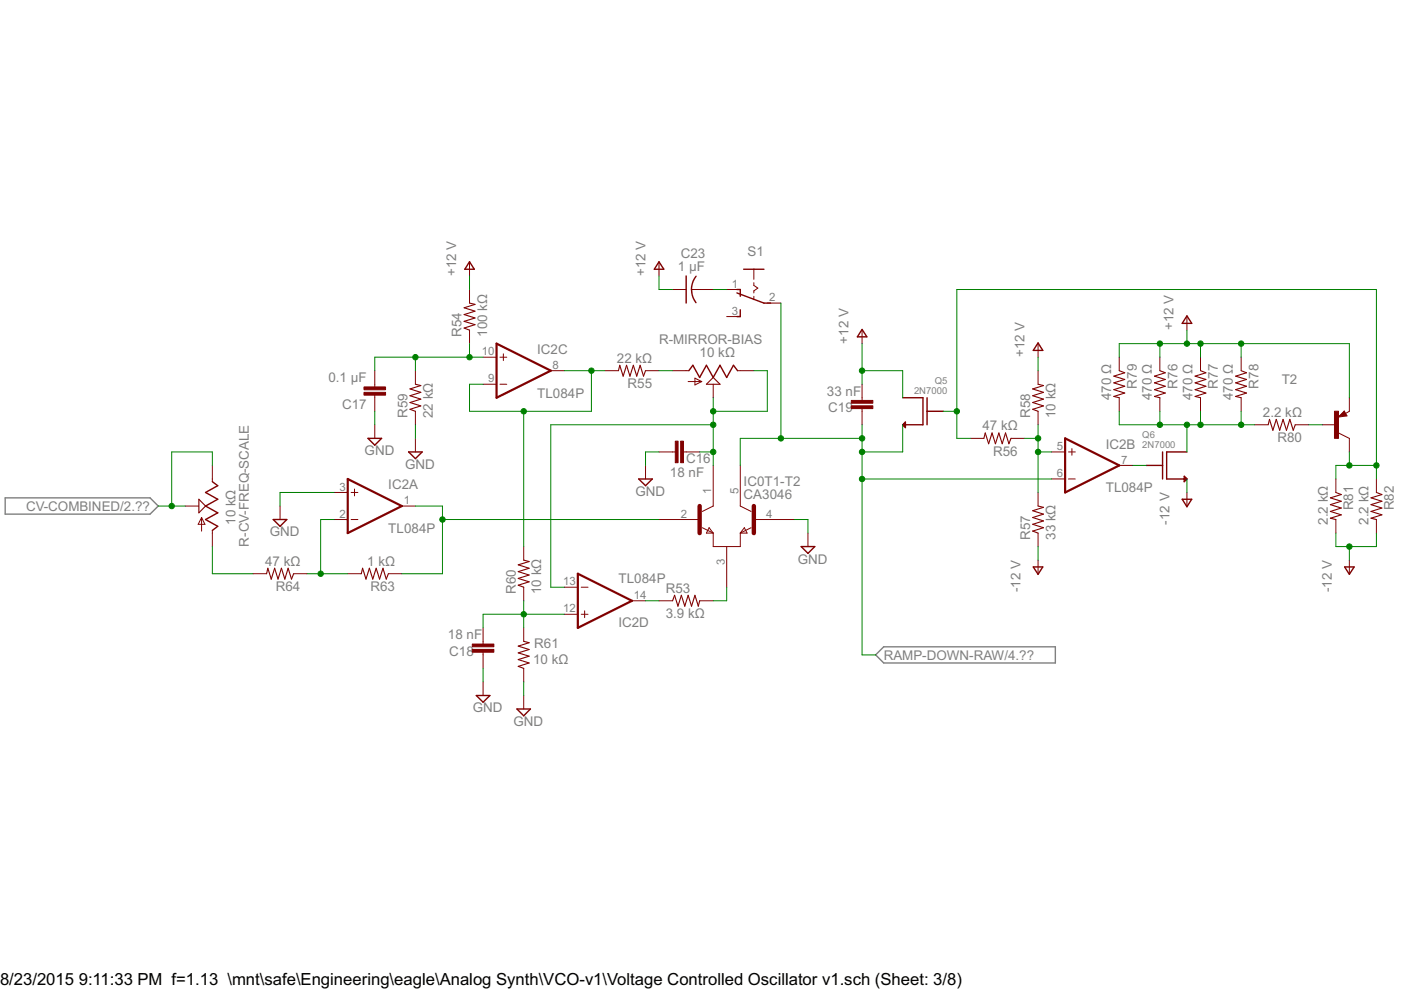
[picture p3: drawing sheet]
<svg xmlns="http://www.w3.org/2000/svg" width="297mm" height="210mm" viewBox="0 0 297 210" stroke-linecap="round" stroke-linejoin="round" font-family="sans-serif">
<path d="M1.1 105.6h30.7l1.7 1.7-1.7 1.7h-30.7zM185.7 138.9l1.7-1.8h36.4v3.5h-36.4z" fill="none" stroke="#808080" stroke-width=".3"/>
<g fill="none" stroke="#800000" stroke-width=".21">
<path d="M99.5 55.6v2.9M139.7 55.6v2.9M159.8 57.1v2.1M159.8 59.9v.6l.9 .6-.9 .6v.4M79.5 78.6v3.4M88.1 78.6v2.9M99.5 61.4v2.9M99.5 70v2.9M102.4 75.7h2.9M106 75.7h1.4M106.7 75v1.5M116.8 78.6h2.8"/>
<path d="M128.2 78.6h2.9M136.9 78.6h2.8M142.6 78.6h3.4M142.6 61.4h2.9M146.6 61.4h4.6M154.1 67.1h2.9M154.1 61.4h2.9M156.4 78.6h3.4M159.8 62.8v.7M162.7 64.3h2.9M182.8 70v2.9M220.1 72.9v2.8"/>
<path d="M220.1 78.6v2.9M237.3 75.7v2.9M245.9 75.7v2.9M251.7 67.1v2.9M254.5 75.7v2.9M263.1 75.7v2.9M45 98.7v3.4M79.5 83.8v3.4M79.5 90.1v2.8M88.1 87.2v2.9M88.1 92.9v2.9M102.4 81.5h2.9"/>
<path d="M106 81.5h1.4M136.9 98.7v2.9M139.7 95.8h3.5M144.9 95.8h3.4M145.9 80.9h2.9M147.3 80.2l1.5 .7-1.5 .7zM151.2 98.7v8.6l-2.3 1.1M151.2 81.5v2.8M157 98.7v8.6l2.2 1.1M182.8 81.5v3.4M182.8 86.6v3.5M205.7 92.9h2.9"/>
<path d="M214.4 92.9h2.8M220.1 87.2v2.9M222.9 95.8h2.9M226.5 95.8h1.5M227.3 95.1v1.4M237.3 84.3v2.9M237.3 98.7h2.9M245.9 84.3v2.9M254.5 84.3v2.9M263.1 84.3v2.9M266 90.1h2.9M274.6 90.1h2.9"/>
<path d="M280.4 90.1h2.8M283.8 91.8l2.3 1.1v2.9M285 87.1l.6 1.1-1.8 .2zM286.1 84.3v2.9l-.8 .5M39.3 107.3h2.9M42.7 109.7v2.9M42.7 109.7l.8 1.5h-1.5zM45 112.5v3.4M59.4 107.3v2.9M70.8 110.2h2.9M70.8 104.4h2.9M74.4 110.2h1.5"/>
<path d="M74.4 104.4h1.5M75.2 103.7v1.4M85.2 107.3h2.9M111 115.9v2.9M139.7 110.2h8.6M148.9 111.9l2.3 1.1M150.3 111.9l.9 1.1h-1.4zM151.2 113v2.9h5.8v-2.9M154.1 115.9v8.6M157.8 111.9l.6 1.1h-1.4zM159.2 111.9l-2.2 1.1M159.8 110.2h8.6"/>
<path d="M171.3 113v2.9M220.1 104.4v2.9M220.1 113v2.9M220.1 118.8v2.8M222.9 101.6h2.9M226.5 101.6h1.5M251.7 104.4v2.9M283.2 101.6v2.8M283.2 110.2v2.8M286.1 118.8v2.8M291.8 101.6v2.8M291.8 110.2v2.8"/>
<path d="M53.6 121.6h2.9M62.3 121.6h2.8M73.7 121.6h2.9M82.3 121.6h2.9M102.4 133.1v3.4M102.4 138.3v3.4M111 124.5v2.9M111 133.1v2.9M119.6 130.2h2.9M119.6 124.5h2.9M123.2 130.2h1.5M123.2 124.5h1.5"/>
<path d="M124 129.5v1.5M134 127.4h2.9M139.7 127.4h2.9M148.3 127.4h2.9M102.4 144.6v2.9M111 141.7v2.9M111 147.5v2.8"/>
</g>
<path d="M148.3 107.3v5.7M159.8 107.3v5.7" fill="none" stroke="#800000" stroke-width=".93"/>
<g fill="none" stroke="#800000" stroke-width=".23">
<path d="M99.5 64.3l1.2 .2-2.3 .8 2.3 .7-2.3 .7 2.3 .7-2.3 .7 2.3 .7-2.3 .8 1.1 .4M131.1 78.6l.3-1.2 .7 2.4 .7-2.4 .8 2.4 .7-2.4 .7 2.4 .7-2.4 .7 2.4 .5-1.2M237.3 78.6l1.2 .4-2.3 .8 2.3 .7-2.3 .7 2.3 .7-2.3 .7 2.3 .7-2.3 .8 1.1 .2M245.9 78.6l1.2 .4-2.3 .8 2.3 .7-2.3 .7 2.3 .7-2.3 .7 2.3 .7-2.3 .8 1.1 .2M254.5 78.6l1.2 .4-2.3 .8 2.3 .7-2.3 .7 2.3 .7-2.3 .7 2.3 .7-2.3 .8 1.1 .2M263.1 78.6l1.2 .4-2.3 .8 2.3 .7-2.3 .7 2.3 .7-2.3 .7 2.3 .7-2.3 .8 1.1 .2M88.1 81.5l1.1 .2-2.3 .8 2.3 .7-2.3 .7 2.3 .7-2.3 .7 2.3 .8-2.3 .7 1.2 .4M151.2 80l1.5 1.5h-2.9zM208.6 92.9l.3-1.1 .7 2.3 .7-2.3 .8 2.3 .7-2.3 .7 2.3 .7-2.3 .7 2.3 .5-1.2M220.1 81.5l1.1 .2-2.3 .8 2.3 .7-2.3 .7 2.3 .7-2.3 .7 2.3 .8-2.3 .7 1.2 .4M268.9 90.1l.3-1.2 .7 2.3 .7-2.3 .7 2.3 .7-2.3 .8 2.3 .7-2.3 .7 2.3 .4-1.1M42.2 105.9l1.4 1.4-1.4 1.4z"/>
<path d="M111 118.8l1.2 .3-2.3 .7 2.3 .7-2.3 .7 2.3 .7-2.3 .7 2.3 .8-2.3 .7 1.1 .4M220.1 107.3l1.1 .3-2.3 .7 2.3 .7-2.3 .7 2.3 .7-2.3 .8 2.3 .7-2.3 .7 1.2 .4M283.2 104.4l1.2 .5-2.3 .7 2.3 .7-2.3 .7 2.3 .7-2.3 .7 2.3 .8-2.3 .7 1.1 .3M291.8 104.4l1.2 .5-2.3 .7 2.3 .7-2.3 .7 2.3 .7-2.3 .7 2.3 .8-2.3 .7 1.1 .3M56.5 121.6l.3-1.1 .7 2.3 .7-2.3 .7 2.3 .8-2.3 .7 2.3 .7-2.3 .7 2.3 .5-1.2M76.6 121.6l.3-1.1 .7 2.3 .7-2.3 .7 2.3 .8-2.3 .7 2.3 .7-2.3 .7 2.3 .4-1.2M111 136l1.2 .3-2.3 .7 2.3 .7-2.3 .7 2.3 .7-2.3 .7 2.3 .8-2.3 .7 1.1 .4M142.6 127.4l.4-1.2 .7 2.3 .8-2.3 .7 2.3 .7-2.3 .7 2.3 .7-2.3 .8 2.3 .2-1.1"/>
</g>
<g fill="none" stroke="#800000" stroke-width=".3">
<path d="M99.5 55.5l1.1 1.6h-2zM139.7 55.5l1 1.6h-2zM145.5 58.5v5.8M147.6 58.6a4.6 4.6 0 0 0 0 5.6M157.7 57.1h4.3M146 78.6l.9-1.2 1.4 2.6 1.5-2.6 1.4 2.6 1.5-2.6 1.4 2.6 1.4-2.6 .9 1.2M156.2 62.1l5.8 2.2h1.4M156.2 61.4h.8v1.4M157 65.7v1.4h-.8M182.8 69.8l1 1.6h-2zM220.1 72.7l1 1.6h-2zM251.7 67l1 1.6h-2z"/>
<path d="M78 92.9h2.9l-1.4 1.5zM86.6 95.8h2.9l-1.4 1.4zM191.4 84.3h4.3v5.8h-4.3M191.4 90.1l.3 .3M191.7 89.8l-.3 .3M191.7 89.8l.3-.3v1.2l-.3-.3M191.7 89.8l.3 .3-.3 .3M196.6 84.3v5.8M196.6 87.2h3.4M243 98.7h3.5M246.5 95.8v5.8M251.7 95.8h-4.3v5.8h4.3"/>
<path d="M284.9 87.9h-.4l.4-.3 .3 .5-1.1 .1 .8-.8 .5 .7M45 102.1l1.2 .9-2.6 1.4 2.6 1.5-2.6 1.4 2.6 1.4-2.6 1.5 2.6 1.4-1.2 .9M57.9 110.2h2.9l-1.4 1.4zM135.4 101.6h2.9l-1.4 1.4zM169.9 115.9h2.8l-1.4 1.4zM250.7 105.9h2l-1 1.5zM251.4 101.3l.3 .3M251.4 101.3l-.3-.3v1.1l.6-.5M251.4 101.3l-.3 .3 .3 .2M219.1 120.2h2l-1 1.6zM285.1 120.2h2l-1 1.6zM101 147.5h2.9l-1.5 1.4z"/>
<path d="M109.6 150.3h2.9l-1.5 1.5z"/>
</g>
<g fill="#800000" stroke="#800000" stroke-width=".21">
<path d="M144.3 93.5h.6v4.6h-.6z"/>
<path d="M143.2 93.5h.6v4.6h-.6z"/>
<path d="M77.2 83.2h4.5v.6h-4.5z"/>
<path d="M77.2 82h4.5v.6h-4.5z"/>
<path d="M100.1 137.7h4.6v.6h-4.6z"/>
<path d="M100.1 136.5h4.6v.6h-4.6z"/>
<path d="M180.5 86h4.6v.6h-4.6z"/>
<path d="M180.5 84.9h4.6v.6h-4.6z"/>
<path d="M282.9 87.2h.9v5.7h-.9z"/>
</g>
<path d="M105.3 72.9l11.5 5.7-11.5 5.7zM225.8 92.9l11.5 5.8-11.5 5.7zM73.7 101.6l11.5 5.7-11.5 5.7zM122.5 121.6l11.5 5.8-11.5 5.7z" fill="none" stroke="#800000" stroke-width=".47"/>
<g fill="none" stroke="#008000" stroke-width=".21">
<path d="M99.5 58.5v2.9M139.7 58.5v2.9h2.9M88.1 75.7v2.9M99.5 72.9v2.8M102.4 75.7h-22.9v2.9M119.6 78.6h8.6M125.4 78.6v8.6h-25.9v-5.7h2.9M139.7 78.6h2.9M151.2 61.4h2.9M159.8 78.6h2.9v8.6h-11.5M165.6 64.3v28.6M182.8 78.6h8.6v5.7"/>
<path d="M182.8 72.9v8.6M220.1 75.7v2.9M237.3 75.7v-2.8h48.8v11.4M245.9 72.9v2.8M251.7 70v2.9M254.5 72.9v2.8M263.1 72.9v2.8M45 98.7v-2.9h-8.6v11.5M79.5 87.2v2.9M88.1 90.1v2.8M111 87.2v28.7M139.7 95.8h-2.8v2.9"/>
<path d="M148.3 95.8h2.9M151.2 90.1h-34.4v34.4h2.8M151.2 84.3v14.4M182.8 90.1v48.8h2.9M182.8 92.9h-25.8v5.8M191.4 90.1v5.7h-8.6M200 87.2h2.9M205.7 92.9h-2.8v-31.5h88.9v40.2M217.2 92.9h2.9M220.1 95.8h2.8M220.1 90.1v14.3M237.3 87.2v2.9h28.7"/>
<path d="M240.2 98.7h2.8M245.9 87.2v2.9M251.7 90.1v5.7M254.5 87.2v2.9M263.1 87.2v2.9M277.5 90.1h2.9M286.1 95.8v2.9M291.8 98.7h-8.6v2.9M33.5 107.3h5.8M45 115.9v5.7h8.6M70.8 110.2h-2.8v11.4M70.8 104.4h-11.4v2.9"/>
<path d="M88.1 107.3h5.7v14.3h-8.6M93.8 110.2h45.9M168.4 110.2h2.9v2.8M182.8 101.6h40.1M220.1 115.9v2.9M251.7 101.6v2.8M283.2 113v2.9h8.6v-2.9M286.1 115.9v2.9M65.1 121.6h8.6M111 127.4v5.7M119.6 130.2h-17.2v2.9M136.9 127.4h2.8"/>
<path d="M154.1 124.5v2.9h-2.9M102.4 141.7v2.9M111 144.6v2.9"/>
</g>
<g fill="#008000" stroke="#008000" stroke-width=".21">
<circle cx="99.5" cy="75.7" r=".57"/>
<circle cx="88.1" cy="75.7" r=".57"/>
<circle cx="182.8" cy="78.6" r=".57"/>
<circle cx="245.9" cy="72.9" r=".57"/>
<circle cx="254.5" cy="72.9" r=".57"/>
<circle cx="251.7" cy="72.9" r=".57"/>
<circle cx="263.1" cy="72.9" r=".57"/>
<circle cx="125.4" cy="78.6" r=".57"/>
<circle cx="111" cy="87.2" r=".57"/>
<circle cx="151.2" cy="95.8" r=".57"/>
<circle cx="151.2" cy="90.1" r=".57"/>
<circle cx="151.2" cy="87.2" r=".57"/>
<circle cx="111" cy="130.2" r=".57"/>
<circle cx="286.1" cy="115.9" r=".57"/>
<circle cx="220.1" cy="92.9" r=".57"/>
<circle cx="220.1" cy="95.8" r=".57"/>
<circle cx="93.8" cy="110.2" r=".57"/>
<circle cx="68" cy="121.6" r=".57"/>
<circle cx="245.9" cy="90.1" r=".57"/>
<circle cx="254.5" cy="90.1" r=".57"/>
<circle cx="251.7" cy="90.1" r=".57"/>
<circle cx="263.1" cy="90.1" r=".57"/>
<circle cx="286.1" cy="98.7" r=".57"/>
<circle cx="291.8" cy="98.7" r=".57"/>
<circle cx="202.9" cy="87.2" r=".57"/>
<circle cx="182.8" cy="92.9" r=".57"/>
<circle cx="182.8" cy="95.8" r=".57"/>
<circle cx="165.6" cy="92.9" r=".57"/>
<circle cx="182.8" cy="101.6" r=".57"/>
<circle cx="36.4" cy="107.3" r=".57"/>
</g>
<g font-size="4">
<text x="0" y="208.9">8/23/2015</text>
<text x="16.7" y="208.9">9:11:33 PM f=1.13 \mnt\safe\Engineering\eagle\Analog Synth\VCO-v1\Voltage Controlled Oscillator v1.sch (Sheet: 3/8)</text>
</g>
<g font-size="3.2" fill="#808080">
<text x="96.7" y="58.5" transform="rotate(-90 96.7 58.5)">+12 V</text>
<text x="136.9" y="58.5" transform="rotate(-90 136.9 58.5)">+12 V</text>
<text x="143.7" y="57.5">1 µF</text>
<text x="144.3" y="54.6">C23</text>
<text x="158.5" y="54.2">S1</text>
<text x="97.9" y="71.4" transform="rotate(-90 97.9 71.4)">R54</text>
<text x="103.3" y="71.4" transform="rotate(-90 103.3 71.4)">100 kΩ</text>
<text x="248.8" y="70" transform="rotate(-90 248.8 70)">+12 V</text>
<text x="113.9" y="75">IC2C</text>
<text x="130.8" y="76.9">22 kΩ</text>
<text x="139.7" y="72.9">R-MIRROR-BIAS</text>
<text x="148.3" y="75.7">10 kΩ</text>
<text x="179.9" y="72.9" transform="rotate(-90 179.9 72.9)">+12 V</text>
<text x="217.2" y="75.7" transform="rotate(-90 217.2 75.7)">+12 V</text>
<text x="69.6" y="81">0.1 µF</text>
<text x="133.1" y="82.3">R55</text>
<text x="175.3" y="83.9">33 nF</text>
<text x="241" y="82.4" transform="rotate(-90 241 82.4)">R79</text>
<text x="249.6" y="82.4" transform="rotate(-90 249.6 82.4)">R76</text>
<text x="258.2" y="82.4" transform="rotate(-90 258.2 82.4)">R77</text>
<text x="266.8" y="82.4" transform="rotate(-90 266.8 82.4)">R78</text>
<text x="271.7" y="81.5">T2</text>
<text x="72.5" y="86.8">C17</text>
<text x="86.4" y="88.6" transform="rotate(-90 86.4 88.6)">R59</text>
<text x="91.8" y="88.6" transform="rotate(-90 91.8 88.6)">22 kΩ</text>
<text x="113.9" y="84.3">TL084P</text>
<text x="175.6" y="87.3">C19</text>
<text x="218.4" y="88.6" transform="rotate(-90 218.4 88.6)">R58</text>
<text x="223.8" y="88.6" transform="rotate(-90 223.8 88.6)">10 kΩ</text>
<text x="235.6" y="84.8" transform="rotate(-90 235.6 84.8)">470 Ω</text>
<text x="244.2" y="84.8" transform="rotate(-90 244.2 84.8)">470 Ω</text>
<text x="252.8" y="84.8" transform="rotate(-90 252.8 84.8)">470 Ω</text>
<text x="261.4" y="84.8" transform="rotate(-90 261.4 84.8)">470 Ω</text>
<text x="267.8" y="88.4">2.2 kΩ</text>
<text x="208.3" y="91.2">47 kΩ</text>
<text x="234.4" y="95.1">IC2B</text>
<text x="270.8" y="93.8">R80</text>
<text x="77.3" y="96.5">GND</text>
<text x="85.9" y="99.4">GND</text>
<text x="142" y="101.1">18 nF</text>
<text x="145.5" y="98.3">C16</text>
<text x="210.6" y="96.6">R56</text>
<text x="82.3" y="103.7">IC2A</text>
<text x="134.7" y="105.1">GND</text>
<text x="157.7" y="105.9">CA3046</text>
<text x="157.7" y="103">IC0T1-T2</text>
<text x="234.4" y="104.4">TL084P</text>
<text x="5.5" y="108.3">CV-COMBINED/2.??</text>
<text x="49.9" y="111.3" transform="rotate(-90 49.9 111.3)">10 kΩ</text>
<text x="57.2" y="113.7">GND</text>
<text x="82.3" y="113">TL084P</text>
<text x="247.9" y="111.2" transform="rotate(-90 247.9 111.2)">-12 V</text>
<text x="281.5" y="111.3" transform="rotate(-90 281.5 111.3)">2.2 kΩ</text>
<text x="286.9" y="108.2" transform="rotate(-90 286.9 108.2)">R81</text>
<text x="290.1" y="111.3" transform="rotate(-90 290.1 111.3)">2.2 kΩ</text>
<text x="295.5" y="108.2" transform="rotate(-90 295.5 108.2)">R82</text>
<text x="52.8" y="115.9" transform="rotate(-90 52.8 115.9)">R-CV-FREQ-SCALE</text>
<text x="56.2" y="119.9">47 kΩ</text>
<text x="77.9" y="119.9">1 kΩ</text>
<text x="169.1" y="119.5">GND</text>
<text x="218.4" y="114.5" transform="rotate(-90 218.4 114.5)">R57</text>
<text x="223.8" y="114.5" transform="rotate(-90 223.8 114.5)">33 kΩ</text>
<text x="58.5" y="125.3">R64</text>
<text x="78.5" y="125.3">R63</text>
<text x="109.3" y="125.9" transform="rotate(-90 109.3 125.9)">R60</text>
<text x="114.8" y="125.9" transform="rotate(-90 114.8 125.9)">10 kΩ</text>
<text x="131.1" y="123.6">TL084P</text>
<text x="141.2" y="125.7">R53</text>
<text x="216.4" y="125.6" transform="rotate(-90 216.4 125.6)">-12 V</text>
<text x="282.4" y="125.6" transform="rotate(-90 282.4 125.6)">-12 V</text>
<text x="141.2" y="131.1">3.9 kΩ</text>
<text x="95" y="135.6">18 nF</text>
<text x="113.3" y="137.4">R61</text>
<text x="131.1" y="133">IC2D</text>
<text x="95.2" y="139">C18</text>
<text x="113" y="140.9">10 kΩ</text>
<text x="187.4" y="139.9">RAMP-DOWN-RAW/4.??</text>
<text x="100.3" y="151">GND</text>
<text x="108.9" y="153.9">GND</text>
</g>
<g font-size="2.7" fill="#808080">
<text x="155.2" y="61">1</text>
<text x="163.1" y="63.9">2</text>
<text x="155.2" y="66.7">3</text>
<text x="102.2" y="75.3">10</text>
<text x="103.5" y="81.1">9</text>
<text x="117.2" y="78.2">8</text>
<text x="224.1" y="95.4">5</text>
<text x="224.1" y="101.1">6</text>
<text x="237.7" y="98.3">7</text>
<text x="72" y="104">3</text>
<text x="85.6" y="106.9">1</text>
<text x="150.8" y="104.6" transform="rotate(-90 150.8 104.6)">1</text>
<text x="156.5" y="104.6" transform="rotate(-90 156.5 104.6)">5</text>
<text x="72" y="109.8">2</text>
<text x="144.3" y="109.8">2</text>
<text x="162.5" y="109.8">4</text>
<text x="153.7" y="119.9" transform="rotate(-90 153.7 119.9)">3</text>
<text x="119.4" y="124.1">13</text>
<text x="119.4" y="129.8">12</text>
<text x="134.4" y="127">14</text>
</g>
<g font-size="2.2" fill="#808080">
<text x="193.8" y="83.5">2N7000</text>
<text x="198.2" y="81.5">Q5</text>
<text x="242.2" y="95">2N7000</text>
<text x="242.2" y="92.9">Q6</text>
</g>
</svg>
